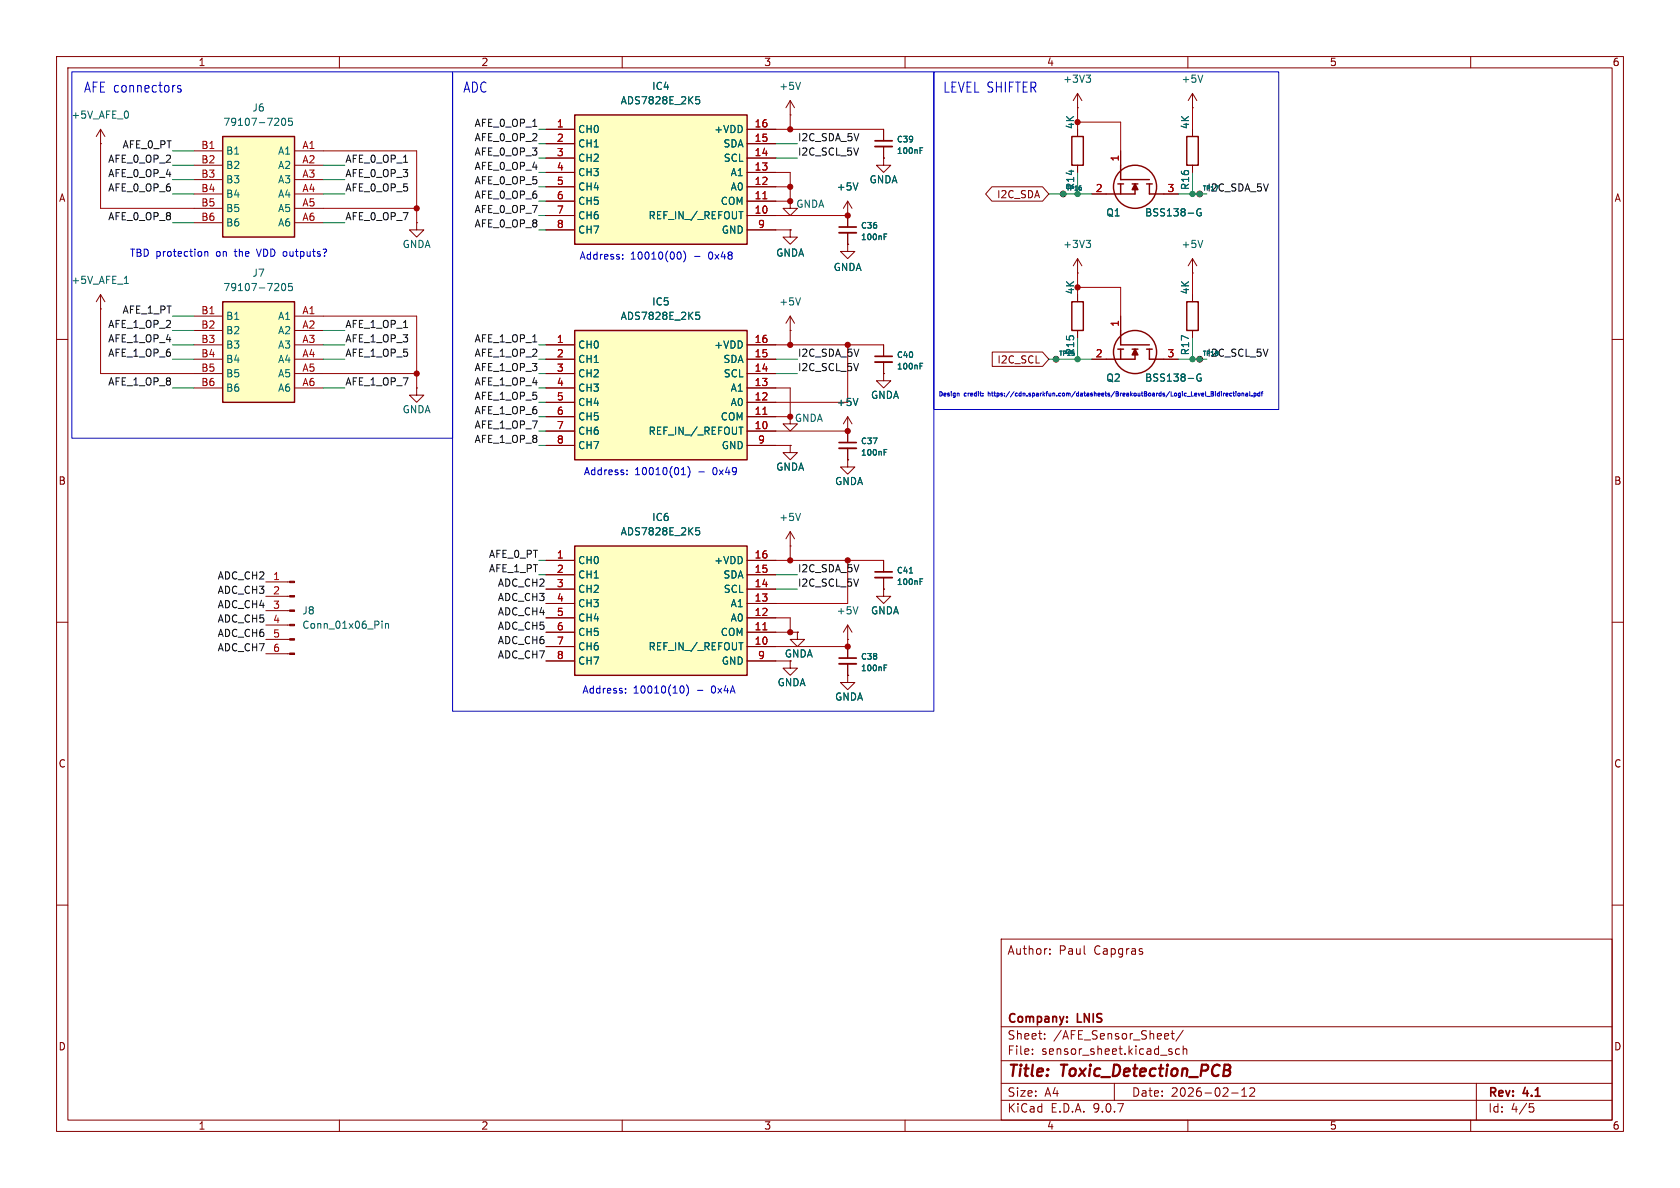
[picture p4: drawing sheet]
<svg xmlns="http://www.w3.org/2000/svg" width="297mm" height="210mm" viewBox="0 0 297 210" stroke-linecap="round" stroke-linejoin="round" font-family="sans-serif">
<g fill="none" stroke="#840000" stroke-width=".18">
<path d="M10 10h277v190h-277zM12 12h273v186h-273zM60 10v2M110 10v2M160 10v2M210 10v2M260 10v2M10 60h2M285 60h2M10 110h2M285 110h2M10 160h2"/>
<path d="M177 166h108v32h-108zM185.6 168.6v.1M185.6 167.8v.1M202 168.3v.3M285 160h2M60 198v2M110 198v2M160 198v2M177 194.5h108M177 191.5h108M177 187.5h108M177 181.5h108"/>
<path d="M182.5 186.3v.1M182.5 185.5v.1M184.7 183.6v.1M184.7 182.8v.1M197 191.5v3M207 185.9l.2 .2-.2 .3M207 185.4l.2 .1M207 182.7h.6M207.2 182.2v1.3l.4 .2M208.5 185.5l-.4-.1-.3 .3v.4l.2 .2h.5M209.2 182.1l-1.3 2M209.2 185.5l.2-.1 .3 .1 .1 .9"/>
<path d="M209.2 184.9v1.5M210 198v2M217.7 193.2h1.2M219.5 193.8h.9M219.5 192.7l.5-.4v1.5M221 192.4l.5-.1 .2 .1 .1 .3-.9 1.1h.9M260 198v2M261 191.5v6.5M270.4 195.1h.7M270.5 195.7h.4l.3 .3-.2 .5-.5 .1"/>
</g>
<path d="M39.4 24.1h12.7v17.8h-12.7z" fill="#ffffc2"/>
<path d="M39.4 24.1h12.7v17.8h-12.7zM189.5 53.3h2v5.1h-2z" fill="none" stroke="#840000" stroke-width=".25"/>
<g fill="none" stroke="#840000" stroke-width=".18">
<path d="M34.3 26.7h5.1M34.3 29.2h5.1M34.3 31.8h5.1M34.3 34.3h5.1M34.3 36.8h5.1M34.3 39.4h5.1M52.1 26.7h5M52.1 29.2h5M52.1 31.8h5M52.1 34.3h5M52.1 36.8h5M52.1 39.4h5"/>
<path d="M190.5 52.1v1.2M190.5 58.4v1.3M149.9 76.2v2M149.9 79.2v2.1M149.9 81.3v1.3h1.2l-1.2 1.2-1.3-1.2h1.3M149.9 81.3h.1M156.2 99.1v2M139.7 116.8v1.3h1.3l-1.3 1.3-1.3-1.3h1.3M149.9 119.4v1.3h1.2l-1.2 1.2-1.3-1.2h1.3M149.9 119.4h.1M156.2 102.1v2"/>
</g>
<path d="M49.9 21l.2-.1a.68 .68 0 0 1 .4 .6 .68 .68 0 0 1-.4 .7l-.2-.2-.1-.3zM51.6 20.9h-.6v.6l.2-.1h.4l.1 .2-.1 .4-.1 .2-.5-.2M156.3 79.9h.3M156.3 79.5h.5M160.8 101.3h.5M162.6 102.8h.4M162.6 102.3h.5" fill="none" stroke="#006464" stroke-width=".18"/>
<path d="M148.3 78.2h3.1M154.7 101.1h3" fill="none" stroke="#840000" stroke-width=".3"/>
<path d="M148.3 79.2h3.1M154.7 102.1h3" fill="none" stroke="#840000" stroke-width=".33"/>
<path d="M101.6 96.5h30.5v22.9h-30.5z" fill="#ffffc2"/>
<g fill="none" stroke="#840000" stroke-width=".25">
<path d="M189.5 24.1h2v5.1h-2zM197.6 32.5h1M198.1 29.2v2.6h5.1M198.1 32.5v1.8M200.2 32.5h1M200.7 32.5v1.8h-5.1M202.7 32.5h1M203.2 32.5v1.8h2.5M209.8 24.1h2v5.1h-2zM209.8 53.3h2v5.1h-2zM101.6 96.5h30.5v22.9h-30.5z"/>
<circle cx="200.7" cy="33" r="3.8"/>
</g>
<g fill="none" stroke="#840000" stroke-width=".18">
<path d="M190.5 19.1h.1M190.5 16.5l-.8 1.3M190.5 16.5l.8 1.3M190.5 16.5v2.6M210.8 19.1h.1M210.8 16.5v2.6M210.8 16.5l-.7 1.3M210.8 16.5l.8 1.3M73.7 39.4v1.2h1.2l-1.2 1.3-1.3-1.3h1.3M73.7 39.4h.1M188 34.3h.1M190.5 22.9v1.2"/>
<path d="M190.5 29.2v1.3M193 34.3h2.6M198.1 26.7v2.5M205.7 34.3h2.6M210.8 22.9v1.2M210.8 29.2v1.3M190.5 48.3h.1M190.5 45.7v2.6M190.5 45.7l-.8 1.3M190.5 45.7l.8 1.3M210.8 48.3h.1M210.8 45.7l-.7 1.3"/>
<path d="M210.8 45.7l.8 1.3M210.8 45.7v2.6M210.8 52.1v1.2M210.8 58.4v1.3M139.7 78.7v1.3h1.3l-1.3 1.3-1.3-1.3h1.3M139.7 78.7h.1M139.7 73.7v1.2h1.3l-1.3 1.3-1.3-1.3h1.3M139.7 73.7h.1M149.9 76.2h.1M149.9 73.7l-.8 1.2M149.9 73.7l.7 1.2M149.9 73.7v2.5"/>
<path d="M186.7 63.5h.1M212.1 63.5h.1M96.5 99.1h5.1M132.1 99.1h5.1M139.7 96.5h.1M139.7 94l-.8 1.3M139.7 94l.8 1.3M139.7 94v2.5M47 102.9h4.2M47 105.4h4.2M47 108h4.2M47 110.5h4.2"/>
<path d="M47 113h4.2M47 115.6h4.2M96.5 101.6h5.1M96.5 104.1h5.1M96.5 106.7h5.1M96.5 109.2h5.1M96.5 111.8h5.1M96.5 114.3h5.1M96.5 116.8h5.1M132.1 101.6h5.1M132.1 104.1h5.1M132.1 106.7h5.1"/>
<path d="M132.1 109.2h5.1M132.1 111.8h5.1M132.1 114.3h5.1M132.1 116.8h5.1M141 111.8v1.2h1.2l-1.2 1.3-1.3-1.3h1.3M141 111.8h.1M149.9 113h.1M149.9 110.5v2.5M149.9 114.3v2M149.9 117.3v2.1M149.9 110.5l-.8 1.3M149.9 110.5l.7 1.3"/>
<circle cx="188" cy="34.3" r=".51"/>
<circle cx="186.7" cy="63.5" r=".51"/>
<circle cx="212.1" cy="63.5" r=".51"/>
</g>
<path d="M134.9 111.3h.7" fill="none" stroke="#a90000" stroke-width=".18"/>
<g fill="none" stroke="#006464" stroke-width=".18">
<path d="M192 13.3h.8l-.4 .5M192.6 13.8l.2 .2v.3l-.2 .2M212.6 13.3l-.4 1.2M212.3 37a.59 .59 0 0 0-.7 .5 .59 .59 0 0 0 .7 .6l.1-.5h-.3M192 42.5h.8l-.4 .5M192.6 43l.2 .2v.3l-.2 .3M212.6 42.5l-.4 1.3M151.7 70.4l-.4 1.3M123 93.3h.6M123 93.8h.5l.2 .2-.1 .5h-.6M141.5 90.7l-.4 1.3M67.5 109.8v.1"/>
<path d="M67.5 110.2v.9M68.1 110.2v.9M68.1 110.3l.2-.1 .3 .1 .1 .8M130.6 113.6h.8M151.7 107.3l-.4 1.2M156.3 118h.3M156.3 117.6h.5"/>
</g>
<g fill="#840000" stroke="#840000" stroke-width=".18">
<path d="M51.2 102.7h.9v.3h-.9z"/>
<path d="M51.2 105.3h.9v.2h-.9z"/>
<path d="M51.2 107.8h.9v.3h-.9z"/>
<path d="M51.2 110.4h.9v.2h-.9z"/>
<path d="M51.2 112.9h.9v.3h-.9z"/>
<path d="M51.2 115.4h.9v.3h-.9z"/>
</g>
<path d="M200.7 32.5l.5 1h-1z" fill="#840000" stroke="#840000" stroke-width=".25"/>
<path d="M148.3 116.3h3.1" fill="none" stroke="#840000" stroke-width=".3"/>
<path d="M148.3 117.3h3.1" fill="none" stroke="#840000" stroke-width=".33"/>
<path d="M39.4 53.3h12.7v17.8h-12.7z" fill="#ffffc2"/>
<path d="M39.4 53.3h12.7v17.8h-12.7z" fill="none" stroke="#840000" stroke-width=".25"/>
<g fill="none" stroke="#840000" stroke-width=".18">
<path d="M17.8 25.4h.1M17.8 22.9v2.5M17.8 22.9l-.8 1.2M17.8 22.9l.7 1.2M17.8 54.6h.1M17.8 52.1l-.8 1.2M17.8 52.1l.7 1.2M17.8 52.1v2.5M34.3 55.9h5.1M34.3 58.4h5.1M52.1 55.9h5M52.1 58.4h5"/>
<path d="M34.3 61h5.1M34.3 63.5h5.1M34.3 66h5.1M34.3 68.6h5.1M52.1 61h5M52.1 63.5h5M52.1 66h5M52.1 68.6h5M73.7 68.6v1.3h1.2l-1.2 1.2-1.3-1.2h1.3M73.7 68.6h.1M156.2 104.1v1.3h1.3l-1.3 1.3-1.3-1.3h1.3M156.2 104.1h.1"/>
</g>
<path d="M22.6 19.8l.1 .3-.1 .7M22 50.1h.7M49.9 50.2l.2-.1a.68 .68 0 0 1 .4 .6 .68 .68 0 0 1-.4 .7l-.2-.1-.1-.4zM51.6 50.1h-.6v.6l.2-.1 .4 .1 .1 .1-.1 .5-.1 .1-.5-.1" fill="none" stroke="#006464" stroke-width=".18"/>
<path d="M101.6 20.3h30.5v22.9h-30.5z" fill="#ffffc2"/>
<path d="M101.6 20.3h30.5v22.9h-30.5z" fill="none" stroke="#840000" stroke-width=".25"/>
<g fill="none" stroke="#840000" stroke-width=".18">
<path d="M139.7 17.8l-.8 1.3M139.7 17.8l.8 1.3M139.7 17.8v2.5M96.5 22.9h5.1M96.5 25.4h5.1M96.5 27.9h5.1M96.5 30.5h5.1M96.5 33h5.1M96.5 35.6h5.1M96.5 38.1h5.1M132.1 22.9h5.1M132.1 25.4h5.1"/>
<path d="M132.1 27.9h5.1M132.1 30.5h5.1M132.1 33h5.1M132.1 35.6h5.1M132.1 38.1h5.1M139.7 20.3h.1M139.7 35.6v1.2h1.3l-1.3 1.3-1.3-1.3h1.3M139.7 35.6h.1M149.9 38.1h.1M149.9 35.6l-.8 1.2M149.9 35.6l.7 1.2M149.9 35.6v2.5"/>
<path d="M96.5 40.6h5.1M132.1 40.6h5.1"/>
</g>
<path d="M134.9 35.1h.7" fill="none" stroke="#a90000" stroke-width=".18"/>
<path d="M123 17.1h.6M123 17.6h.5l.2 .2-.1 .5h-.6M141.5 14.5l-.4 1.3M130.6 37.4h.8M151.7 32.3l-.4 1.3" fill="none" stroke="#006464" stroke-width=".18"/>
<path d="M101.6 58.4h30.5v22.9h-30.5z" fill="#ffffc2"/>
<g fill="none" stroke="#840000" stroke-width=".25">
<path d="M101.6 58.4h30.5v22.9h-30.5zM198.1 58.4v2.6h5.1M197.6 61.7h1M198.1 61.7v1.8M200.2 61.7h1M200.7 61.7v1.8h-5.1M202.7 61.7h1M203.2 61.7v1.8h2.5"/>
<circle cx="200.7" cy="62.2" r="3.8"/>
</g>
<g fill="none" stroke="#840000" stroke-width=".18">
<path d="M96.5 22.9h5.1M96.5 25.4h5.1M96.5 27.9h5.1M96.5 30.5h5.1M96.5 33h5.1M96.5 35.6h5.1M96.5 38.1h5.1M132.1 22.9h5.1M132.1 25.4h5.1M132.1 27.9h5.1M132.1 30.5h5.1M132.1 33h5.1"/>
<path d="M132.1 35.6h5.1M132.1 38.1h5.1M149.9 38.1h.1M149.9 38.1v2M156.2 27.9v1.3h1.3l-1.3 1.3-1.3-1.3h1.3M156.2 27.9h.1M156.2 22.9v2M156.2 25.9v2M175.4 33h8.9l1.1 1.3-1.1 1.3h-8.9l-1.2-1.3zM188 34.3h.1M190.5 22.9v1.2M190.5 29.2v1.3"/>
<path d="M193 34.3h2.6M198.1 26.7v2.5M205.7 34.3h2.6M210.8 22.9v1.2M210.8 29.2v1.3M212.1 34.3h.1M96.5 40.6h5.1M132.1 40.6h5.1M139.7 40.6v1.3h1.3l-1.3 1.3-1.3-1.3h1.3M139.7 40.6h.1M139.7 58.4h.1M139.7 55.9l-.8 1.3"/>
<path d="M139.7 55.9l.8 1.3M139.7 55.9v2.5M149.9 43.2v1.3h1.2l-1.2 1.2-1.3-1.2h1.3M149.9 43.2h.1M149.9 41.1v2.1M190.5 52.1v1.2M190.5 58.4v1.3M198.1 55.9v2.5M210.8 52.1v1.2M210.8 58.4v1.3M96.5 61h5.1M96.5 63.5h5.1"/>
<path d="M96.5 66h5.1M96.5 68.6h5.1M96.5 71.1h5.1M96.5 73.7h5.1M96.5 76.2h5.1M96.5 78.7h5.1M132.1 61h5.1M132.1 63.5h5.1M132.1 66h5.1M132.1 68.6h5.1M132.1 71.1h5.1M132.1 73.7h5.1"/>
<path d="M132.1 76.2h5.1M132.1 78.7h5.1M139.7 78.7h.1M149.9 76.2h.1M149.9 76.2v2M149.9 79.2v2.1M156.2 66v1.3h1.3l-1.3 1.3-1.3-1.3h1.3M156.2 66h.1M156.2 61v2M156.2 64v2M175.4 62.2h8.9l1.1 1.3-1.1 1.3h-8.9zM186.7 63.5h.1"/>
<path d="M193 63.5h2.6M205.7 63.5h2.6M212.1 63.5h.1M96.5 99.1h5.1M132.1 99.1h5.1M149.9 81.3h.1M156.2 99.1v2M96.5 101.6h5.1M96.5 104.1h5.1M96.5 106.7h5.1M96.5 109.2h5.1M96.5 111.8h5.1"/>
<path d="M96.5 114.3h5.1M96.5 116.8h5.1M132.1 101.6h5.1M132.1 104.1h5.1M132.1 106.7h5.1M132.1 109.2h5.1M132.1 111.8h5.1M132.1 114.3h5.1M132.1 116.8h5.1M141 111.8h.1M149.9 119.4h.1M149.9 114.3v2"/>
<path d="M149.9 117.3v2.1M156.2 104.1h.1M156.2 102.1v2"/>
<circle cx="212.1" cy="34.3" r=".51"/>
</g>
<path d="M134.9 35.1h.7M134.9 73.2h.7M134.9 111.3h.7" fill="none" stroke="#a90000" stroke-width=".18"/>
<g fill="none" stroke="#006464" stroke-width=".18">
<path d="M123 17.6h.5l.2 .2-.1 .5h-.6M123 17.1h.6M130.6 37.4h.8M151.7 32.3l-.4 1.3M162.6 26.6h.4M162.6 26.1h.5M212.3 37a.59 .59 0 0 0-.7 .5 .59 .59 0 0 0 .7 .6l.1-.5h-.3M123 55.2h.6M123 55.7h.5l.2 .2-.1 .5h-.6M141.5 52.6l-.4 1.3M156.3 41.8h.3M156.3 41.4h.5"/>
<path d="M130.6 75.5h.8M151.7 70.4l-.4 1.3M156.3 79.9h.3M156.3 79.5h.5M162.6 64.7h.4M162.6 64.2h.5M212.3 66.2a.59 .59 0 0 0-.7 .5 .59 .59 0 0 0 .7 .6l.1-.5h-.3M123 93.8h.5l.2 .2-.1 .5h-.6M123 93.3h.6M130.6 113.6h.8M156.3 118h.3M156.3 117.6h.5"/>
<path d="M160.8 101.3h.5M162.6 102.8h.4M162.6 102.3h.5"/>
</g>
<path d="M154.7 24.9h3M148.3 40.1h3.1M154.7 63h3" fill="none" stroke="#840000" stroke-width=".3"/>
<path d="M154.7 25.9h3M148.3 41.1h3.1M154.7 64h3" fill="none" stroke="#840000" stroke-width=".33"/>
<path d="M200.7 61.7l.5 1h-1z" fill="#840000" stroke="#840000" stroke-width=".25"/>
<g fill="none" stroke="#009600" stroke-width=".18">
<path d="M30.5 39.4h3.8M30.5 34.3h3.8M30.5 29.2h3.8M30.5 31.8h3.8M30.5 26.7h3.8M57.1 39.4h3.9M57.1 34.3h3.9M57.1 29.2h3.9M57.1 31.8h3.9M95.2 27.9h1.3M95.2 25.4h1.3M95.2 33h1.3"/>
<path d="M95.2 35.6h1.3M95.2 38.1h1.3M95.2 22.9h1.3M95.2 30.5h1.3M137.2 27.9h3.8M137.2 25.4h3.8M185.4 34.3h7.6M190.5 30.5v3.8M208.3 34.3h5.1M210.8 30.5v3.8M30.5 58.4h3.8M30.5 55.9h3.8"/>
<path d="M57.1 58.4h3.9M95.2 40.6h1.3M190.5 59.7v3.8M210.8 59.7v3.8M30.5 68.6h3.8M30.5 61h3.8M30.5 63.5h3.8M57.1 68.6h3.9M57.1 61h3.9M57.1 63.5h3.9M95.2 68.6h1.3M95.2 61h1.3"/>
<path d="M95.2 63.5h1.3M95.2 71.1h1.3M95.2 76.2h1.3M95.2 73.7h1.3M95.2 78.7h1.3M95.2 66h1.3M137.2 63.5h3.8M137.2 66h3.8M185.4 63.5h7.6M208.3 63.5h5.1M95.2 99.1h1.3M95.2 101.6h1.3"/>
<path d="M137.2 101.6h3.8M137.2 104.1h3.8"/>
</g>
<g fill="none" stroke="#900" stroke-width=".18">
<path d="M190.5 19.1v2.5h7.6v5.1M210.8 19.1v3.8M17.8 25.4v11.4h16.5M57.1 26.7h16.6v12.7M57.1 36.8h16.6M137.2 30.5h2.5v5.1h-2.5M137.2 22.9h19M137.2 33h2.5M137.2 38.1h12.7M139.7 20.3v2.6M17.8 54.6v11.4h16.5M57.1 55.9h16.6v12.7"/>
<path d="M137.2 40.6h2.5M139.7 58.4v2.6M190.5 48.3v2.5h7.6v5.1M210.8 48.3v3.8M57.1 66h16.6M137.2 68.6h2.5v5.1h-2.5M137.2 61h19M137.2 76.2h12.7M137.2 78.7h2.5M149.9 61v10.1h-12.7M137.2 99.1h19M139.7 96.5v2.6"/>
<path d="M149.9 99.1v7.6h-12.7M137.2 109.2h2.5v2.6M137.2 111.8h3.8M137.2 116.8h2.5M149.9 113v1.3h-12.7"/>
</g>
<g fill="none" stroke="#0000c2" stroke-width=".18">
<path d="M12.7 12.7h67.3v64.8h-67.3zM32 15.2l-.4-.1a.31 .31 0 0 0-.2 .3 .31 .31 0 0 0 .2 .3h.2a.31 .31 0 0 1 .2 .3 .31 .31 0 0 1-.2 .3l-.4-.1M80 12.7h85.1v113h-85.1zM165.1 12.7h61v59.7h-61zM36.2 44.5v.8M36.2 44.6l.2-.1h.3v.8M45.3 44l.5 1.3M110.1 45.7v.1M110.1 45v.1M120 44.5a.68 .68 0 0 1 .4 .7 .68 .68 0 0 1-.4 .6M120.8 44.4a1.46 1.46 0 0 1 0 1.9M169.4 69.5l.2 .5"/>
<path d="M173.8 69.9v.1M173.8 69.5v.1M174.7 69.2v.8M174.7 69.5v.1M214.4 69.6l.1 .2-.1 .2M214.4 69.3v.3M214.9 69.2v.1M214.9 69.5v.5M215.6 69.2v.8M215.6 69.5h-.3l-.1 .1 .1 .4h.3M215.9 69.3h.1M215.9 69.5v.5"/>
<path d="M216 69.3h-.1M216.3 69.5v.5M216.5 69.5l-.2 .1M216.7 69.8l.4-.1v-.2l-.4 .1 .1 .4h.3M217.7 69.5h-.2l-.1 .1 .1 .4h.2M218 69.5h.2M218.1 69.2v.7l.1 .1M218.5 69.2v.1M218.5 69.5v.5M218.9 69.5h.2l.1 .1-.1 .4-.3-.1zM219.6 69.6l.2-.1 .1 .5M219.6 69.5v.5"/>
<path d="M220.2 69.5h.3l.1 .5M220.6 69.7l-.4 .1 .1 .2h.3M220.9 69.2v.7l.1 .1M221.3 69.9v.1M221.7 69.5h.2l.2 .1-.1 .4h-.3M221.7 69.5v.8M222.7 69.5h-.2l-.2 .1 .1 .4h.3M222.7 69.2v.8M223 69.5h.3M223.3 69.2l-.2 .2v.6M110.8 83.8v.1M110.8 83.1v.1"/>
<path d="M120.5 83.9h.7M120.7 82.8l.1-.2v1.3M121.6 82.5a1.46 1.46 0 0 1 0 1.9M110.6 122.4v.1M110.6 121.7v.2M120.5 121.3a.68 .68 0 0 1 .4 .6 .68 .68 0 0 1-.4 .6M121.4 121.1a1.46 1.46 0 0 1 0 1.9"/>
</g>
<g fill="#900" stroke="#900" stroke-width=".18">
<circle cx="73.7" cy="66" r=".46"/>
<circle cx="139.7" cy="73.7" r=".46"/>
<circle cx="149.9" cy="76.2" r=".46"/>
<circle cx="139.7" cy="22.9" r=".46"/>
<circle cx="73.7" cy="36.8" r=".46"/>
<circle cx="139.7" cy="33" r=".46"/>
<circle cx="149.9" cy="38.1" r=".46"/>
<circle cx="139.7" cy="35.6" r=".46"/>
<circle cx="149.9" cy="61" r=".46"/>
<circle cx="190.5" cy="21.6" r=".46"/>
<circle cx="190.5" cy="50.8" r=".46"/>
<circle cx="139.7" cy="61" r=".46"/>
<circle cx="139.7" cy="111.8" r=".46"/>
<circle cx="149.9" cy="114.3" r=".46"/>
<circle cx="139.7" cy="99.1" r=".46"/>
<circle cx="149.9" cy="99.1" r=".46"/>
</g>
<g fill="#009600" stroke="#009600" stroke-width=".18">
<circle cx="188" cy="34.3" r=".46"/>
<circle cx="186.7" cy="63.5" r=".46"/>
<circle cx="210.8" cy="34.3" r=".46"/>
<circle cx="190.5" cy="34.3" r=".46"/>
<circle cx="190.5" cy="63.5" r=".46"/>
<circle cx="212.1" cy="34.3" r=".46"/>
<circle cx="212.1" cy="63.5" r=".46"/>
<circle cx="210.8" cy="63.5" r=".46"/>
</g>
<g font-size="2.8" fill="#840000">
<text x="178" y="190.9">Title:</text>
<text x="187.7" y="190.9">Toxic_Detection_PCB</text>
</g>
<g font-size="2.5" fill="#0000c2">
<text x="14.7" y="16.5">AFE connectors</text>
<text x="81.8" y="16.5">ADC</text>
<text x="166.6" y="16.5">LEVEL SHIFTER</text>
</g>
<g font-size="2.1" fill="#840000">
<text x="178" y="169">Author:</text>
<text x="187.2" y="169">Paul</text>
<text x="193.5" y="169">Capgras</text>
<text x="178" y="184">Sheet:</text>
<text x="178" y="181.2">Company:</text>
<text x="186.2" y="184">/AFE_Sensor_Sheet/</text>
<text x="190.5" y="181.2">LNIS</text>
<text x="178" y="186.7">File:</text>
<text x="184.1" y="186.7">sensor_sheet.kicad_sch</text>
<text x="178" y="196.9">KiCad</text>
<text x="178" y="194.1">Size:</text>
<text x="184.7" y="194.1">A4</text>
<text x="185.7" y="196.9">E.D.A.</text>
<text x="193.3" y="196.9">9.0.7</text>
<text x="200" y="194.1">Date:</text>
<text x="207" y="194.1">2026-02-12</text>
<text x="263" y="194.3">Rev:</text>
<text x="263" y="196.9">Id:</text>
<text x="267.1" y="196.9">4/5</text>
<text x="269.4" y="194.3">4.1</text>
</g>
<g font-size="1.8" fill="#840000">
<text x="35" y="11.9">1</text>
<text x="85" y="11.9">2</text>
<text x="135" y="11.9">3</text>
<text x="185" y="11.9">4</text>
<text x="235" y="11.9">5</text>
<text x="285" y="11.9">6</text>
<text x="10.3" y="35.9">A</text>
<text x="176.2" y="35.2">I2C_SDA</text>
<text x="285.3" y="35.9">A</text>
<text x="176.2" y="64.5">I2C_SCL</text>
<text x="10.3" y="85.9">B</text>
<text x="285.3" y="85.9">B</text>
<text x="138.6" y="116.4">GNDA</text>
<text x="10.3" y="135.9">C</text>
<text x="285.3" y="135.9">C</text>
<text x="10.3" y="185.9">D</text>
<text x="285.3" y="185.9">D</text>
<text x="35" y="199.9">1</text>
<text x="85" y="199.9">2</text>
<text x="135" y="199.9">3</text>
<text x="185" y="199.9">4</text>
<text x="235" y="199.9">5</text>
<text x="285" y="199.9">6</text>
</g>
<g font-size="1.8" fill="#006464">
<text x="115.2" y="16.1">IC4</text>
<text x="137.7" y="16.1">+5V</text>
<text x="187.9" y="14.8">+3V3</text>
<text x="208.8" y="14.8">+5V</text>
<text x="12.5" y="21.2">+5V_AFE_0</text>
<text x="39.4" y="22.5">79107-7205</text>
<text x="44.5" y="19.9">J6</text>
<text x="102.1" y="23.7">CH0</text>
<text x="109.6" y="18.6">ADS7828E_2K5</text>
<text x="126.2" y="23.7">+VDD</text>
<text x="190.1" y="22.9" transform="rotate(-90 190.1 22.9)">4K</text>
<text x="210.4" y="22.9" transform="rotate(-90 210.4 22.9)">4K</text>
<text x="39.9" y="27.5">B1</text>
<text x="49.1" y="27.5">A1</text>
<text x="102.1" y="26.3">CH1</text>
<text x="102.1" y="28.8">CH2</text>
<text x="127.8" y="26.3">SDA</text>
<text x="127.9" y="28.8">SCL</text>
<text x="39.9" y="30.1">B2</text>
<text x="39.9" y="32.6">B3</text>
<text x="39.9" y="35.2">B4</text>
<text x="49.1" y="30.1">A2</text>
<text x="49.1" y="32.6">A3</text>
<text x="49.1" y="35.2">A4</text>
<text x="102.1" y="31.3">CH3</text>
<text x="102.1" y="33.9">CH4</text>
<text x="129.1" y="31.3">A1</text>
<text x="129.1" y="33.9">A0</text>
<text x="147.8" y="33.9">+5V</text>
<text x="153.6" y="32.6">GNDA</text>
<text x="190.1" y="33.7" transform="rotate(-90 190.1 33.7)">R14</text>
<text x="210.4" y="33.7" transform="rotate(-90 210.4 33.7)">R16</text>
<text x="39.9" y="37.7">B5</text>
<text x="39.9" y="40.2">B6</text>
<text x="49.1" y="37.7">A5</text>
<text x="49.1" y="40.2">A6</text>
<text x="102.1" y="36.4">CH5</text>
<text x="102.1" y="39">CH6</text>
<text x="102.1" y="41.5">CH7</text>
<text x="114.6" y="39">REF_IN_/_REFOUT</text>
<text x="127.3" y="36.4">COM</text>
<text x="127.5" y="41.5">GND</text>
<text x="140.7" y="36.9">GNDA</text>
<text x="195.5" y="38.5">Q1</text>
<text x="202.3" y="38.5">BSS138-G</text>
<text x="71.1" y="44">GNDA</text>
<text x="137.1" y="45.6">GNDA</text>
<text x="187.9" y="44">+3V3</text>
<text x="208.8" y="44">+5V</text>
<text x="12.5" y="50.4">+5V_AFE_1</text>
<text x="39.4" y="51.7">79107-7205</text>
<text x="44.5" y="49.1">J7</text>
<text x="147.3" y="48.1">GNDA</text>
<text x="190.1" y="52.1" transform="rotate(-90 190.1 52.1)">4K</text>
<text x="210.4" y="52.1" transform="rotate(-90 210.4 52.1)">4K</text>
<text x="39.9" y="56.7">B1</text>
<text x="39.9" y="59.3">B2</text>
<text x="49.1" y="56.7">A1</text>
<text x="49.1" y="59.3">A2</text>
<text x="109.6" y="56.7">ADS7828E_2K5</text>
<text x="115.2" y="54.2">IC5</text>
<text x="137.7" y="54.2">+5V</text>
<text x="39.9" y="61.8">B3</text>
<text x="39.9" y="64.4">B4</text>
<text x="49.1" y="61.8">A3</text>
<text x="49.1" y="64.4">A4</text>
<text x="102.1" y="61.8">CH0</text>
<text x="102.1" y="64.4">CH1</text>
<text x="126.2" y="61.8">+VDD</text>
<text x="127.8" y="64.4">SDA</text>
<text x="190.1" y="62.9" transform="rotate(-90 190.1 62.9)">R15</text>
<text x="210.4" y="62.9" transform="rotate(-90 210.4 62.9)">R17</text>
<text x="39.9" y="66.9">B5</text>
<text x="39.9" y="69.4">B6</text>
<text x="49.1" y="66.9">A5</text>
<text x="49.1" y="69.4">A6</text>
<text x="102.1" y="66.9">CH2</text>
<text x="102.1" y="69.4">CH3</text>
<text x="102.1" y="72">CH4</text>
<text x="127.9" y="66.9">SCL</text>
<text x="129.1" y="69.4">A1</text>
<text x="129.1" y="72">A0</text>
<text x="147.8" y="72">+5V</text>
<text x="153.9" y="70.7">GNDA</text>
<text x="195.5" y="67.7">Q2</text>
<text x="202.3" y="67.7">BSS138-G</text>
<text x="71.1" y="73.3">GNDA</text>
<text x="102.1" y="74.5">CH5</text>
<text x="102.1" y="77.1">CH6</text>
<text x="114.6" y="77.1">REF_IN_/_REFOUT</text>
<text x="127.3" y="74.5">COM</text>
<text x="140.4" y="74.8">GNDA</text>
<text x="102.1" y="79.6">CH7</text>
<text x="127.5" y="79.6">GND</text>
<text x="137.1" y="83.4">GNDA</text>
<text x="147.5" y="86">GNDA</text>
<text x="109.6" y="94.8">ADS7828E_2K5</text>
<text x="115.2" y="92.3">IC6</text>
<text x="137.7" y="92.3">+5V</text>
<text x="102.1" y="99.9">CH0</text>
<text x="126.2" y="99.9">+VDD</text>
<text x="102.1" y="102.5">CH1</text>
<text x="102.1" y="105">CH2</text>
<text x="102.1" y="107.5">CH3</text>
<text x="127.8" y="102.5">SDA</text>
<text x="127.9" y="105">SCL</text>
<text x="129.1" y="107.5">A1</text>
<text x="53.3" y="108.8">J8</text>
<text x="53.3" y="111.4">Conn_01x06_Pin</text>
<text x="102.1" y="110.1">CH4</text>
<text x="102.1" y="112.6">CH5</text>
<text x="127.3" y="112.6">COM</text>
<text x="129.1" y="110.1">A0</text>
<text x="147.8" y="108.8">+5V</text>
<text x="153.9" y="108.8">GNDA</text>
<text x="102.1" y="115.2">CH6</text>
<text x="102.1" y="117.7">CH7</text>
<text x="114.6" y="115.2">REF_IN_/_REFOUT</text>
<text x="127.5" y="117.7">GND</text>
<text x="137.4" y="121.5">GNDA</text>
<text x="147.5" y="124.1">GNDA</text>
</g>
<g font-size="1.8" fill="#0f0f0f">
<text x="83.8" y="22.5">AFE_0_OP_1</text>
<text x="19" y="28.9">AFE_0_OP_2</text>
<text x="21.6" y="26.3">AFE_0_PT</text>
<text x="61" y="28.9">AFE_0_OP_1</text>
<text x="83.8" y="27.6">AFE_0_OP_3</text>
<text x="83.8" y="25.1">AFE_0_OP_2</text>
<text x="141" y="27.6">I2C_SCL_5V</text>
<text x="141" y="25.1">I2C_SDA_5V</text>
<text x="19" y="33.9">AFE_0_OP_6</text>
<text x="19" y="31.4">AFE_0_OP_4</text>
<text x="61" y="31.4">AFE_0_OP_3</text>
<text x="61" y="33.9">AFE_0_OP_5</text>
<text x="83.8" y="35.2">AFE_0_OP_6</text>
<text x="83.8" y="30.1">AFE_0_OP_4</text>
<text x="83.8" y="32.7">AFE_0_OP_5</text>
<text x="213.4" y="33.9">I2C_SDA_5V</text>
<text x="19" y="39">AFE_0_OP_8</text>
<text x="61" y="39">AFE_0_OP_7</text>
<text x="83.8" y="40.3">AFE_0_OP_8</text>
<text x="83.8" y="37.8">AFE_0_OP_7</text>
<text x="19" y="58.1">AFE_1_OP_2</text>
<text x="21.6" y="55.5">AFE_1_PT</text>
<text x="61" y="58.1">AFE_1_OP_1</text>
<text x="19" y="63.2">AFE_1_OP_6</text>
<text x="19" y="60.6">AFE_1_OP_4</text>
<text x="61" y="60.6">AFE_1_OP_3</text>
<text x="61" y="63.2">AFE_1_OP_5</text>
<text x="83.8" y="65.7">AFE_1_OP_3</text>
<text x="83.8" y="63.2">AFE_1_OP_2</text>
<text x="83.8" y="60.6">AFE_1_OP_1</text>
<text x="141" y="65.7">I2C_SCL_5V</text>
<text x="141" y="63.2">I2C_SDA_5V</text>
<text x="213.4" y="63.2">I2C_SCL_5V</text>
<text x="19" y="68.2">AFE_1_OP_8</text>
<text x="61" y="68.2">AFE_1_OP_7</text>
<text x="83.8" y="70.8">AFE_1_OP_5</text>
<text x="83.8" y="68.2">AFE_1_OP_4</text>
<text x="83.8" y="73.3">AFE_1_OP_6</text>
<text x="83.8" y="75.9">AFE_1_OP_7</text>
<text x="83.8" y="78.4">AFE_1_OP_8</text>
<text x="86.3" y="101.3">AFE_1_PT</text>
<text x="86.3" y="98.7">AFE_0_PT</text>
<text x="141" y="101.3">I2C_SDA_5V</text>
<text x="38.4" y="105.1">ADC_CH3</text>
<text x="38.4" y="107.6">ADC_CH4</text>
<text x="38.4" y="102.5">ADC_CH2</text>
<text x="87.9" y="106.3">ADC_CH3</text>
<text x="87.9" y="103.8">ADC_CH2</text>
<text x="141" y="103.8">I2C_SCL_5V</text>
<text x="38.4" y="110.1">ADC_CH5</text>
<text x="38.4" y="112.7">ADC_CH6</text>
<text x="87.9" y="108.9">ADC_CH4</text>
<text x="87.9" y="111.4">ADC_CH5</text>
<text x="87.9" y="114">ADC_CH6</text>
<text x="38.4" y="115.2">ADC_CH7</text>
<text x="87.9" y="116.5">ADC_CH7</text>
</g>
<g font-size="1.8" fill="#a90000">
<text x="98.4" y="22.6">1</text>
<text x="133.3" y="22.6">16</text>
<text x="35.5" y="26.4">B1</text>
<text x="35.5" y="29">B2</text>
<text x="53.4" y="26.4">A1</text>
<text x="53.4" y="29">A2</text>
<text x="98.4" y="25.1">2</text>
<text x="98.4" y="27.7">3</text>
<text x="133.3" y="25.1">15</text>
<text x="133.3" y="27.7">14</text>
<text x="197.9" y="28.6" transform="rotate(-90 197.9 28.6)">1</text>
<text x="35.5" y="31.5">B3</text>
<text x="35.5" y="34">B4</text>
<text x="53.4" y="31.5">A3</text>
<text x="53.4" y="34">A4</text>
<text x="98.4" y="30.2">4</text>
<text x="98.4" y="32.8">5</text>
<text x="98.4" y="35.3">6</text>
<text x="133.3" y="30.2">13</text>
<text x="133.3" y="32.8">12</text>
<text x="133.3" y="35.3">11</text>
<text x="193.6" y="34">2</text>
<text x="206.3" y="34">3</text>
<text x="35.5" y="36.6">B5</text>
<text x="35.5" y="39.1">B6</text>
<text x="53.4" y="36.6">A5</text>
<text x="53.4" y="39.1">A6</text>
<text x="98.4" y="37.8">7</text>
<text x="98.4" y="40.4">8</text>
<text x="133.3" y="37.8">10</text>
<text x="133.9" y="40.4">9</text>
<text x="35.5" y="55.6">B1</text>
<text x="35.5" y="58.2">B2</text>
<text x="53.4" y="55.6">A1</text>
<text x="53.4" y="58.2">A2</text>
<text x="197.9" y="57.9" transform="rotate(-90 197.9 57.9)">1</text>
<text x="35.5" y="60.7">B3</text>
<text x="35.5" y="63.2">B4</text>
<text x="35.5" y="65.8">B5</text>
<text x="53.4" y="60.7">A3</text>
<text x="53.4" y="63.2">A4</text>
<text x="53.4" y="65.8">A5</text>
<text x="98.4" y="60.7">1</text>
<text x="98.4" y="63.2">2</text>
<text x="98.4" y="65.8">3</text>
<text x="133.3" y="60.7">16</text>
<text x="133.3" y="63.2">15</text>
<text x="133.3" y="65.8">14</text>
<text x="193.6" y="63.2">2</text>
<text x="206.3" y="63.2">3</text>
<text x="35.5" y="68.3">B6</text>
<text x="53.4" y="68.3">A6</text>
<text x="98.4" y="68.3">4</text>
<text x="98.4" y="70.9">5</text>
<text x="133.3" y="68.3">13</text>
<text x="133.3" y="70.9">12</text>
<text x="98.4" y="73.4">6</text>
<text x="98.4" y="75.9">7</text>
<text x="133.3" y="73.4">11</text>
<text x="133.3" y="75.9">10</text>
<text x="98.4" y="78.5">8</text>
<text x="133.9" y="78.5">9</text>
<text x="98.4" y="98.8">1</text>
<text x="98.4" y="101.3">2</text>
<text x="133.3" y="98.8">16</text>
<text x="133.3" y="101.3">15</text>
<text x="48.2" y="102.6">1</text>
<text x="48.2" y="105.2">2</text>
<text x="48.2" y="107.7">3</text>
<text x="98.4" y="103.9">3</text>
<text x="98.4" y="106.4">4</text>
<text x="133.3" y="103.9">14</text>
<text x="133.3" y="106.4">13</text>
<text x="48.2" y="110.2">4</text>
<text x="48.2" y="112.8">5</text>
<text x="98.4" y="109">5</text>
<text x="98.4" y="111.5">6</text>
<text x="133.3" y="109">12</text>
<text x="133.3" y="111.5">11</text>
<text x="48.2" y="115.3">6</text>
<text x="98.4" y="114">7</text>
<text x="98.4" y="116.6">8</text>
<text x="133.3" y="114">10</text>
<text x="133.9" y="116.6">9</text>
</g>
<g font-size="1.8" fill="#0000c2">
<text x="22.9" y="45.5">TBD protection</text>
<text x="38.3" y="45.5">on</text>
<text x="41.8" y="45.5">the</text>
<text x="45.9" y="45.5">VDD outputs?</text>
<text x="102.4" y="46">Address:</text>
<text x="111.5" y="46">10010(00)</text>
<text x="122.8" y="46">-</text>
<text x="125.5" y="46">0x48</text>
<text x="103.1" y="84.1">Address:</text>
<text x="112.2" y="84.1">10010(01)</text>
<text x="123.5" y="84.1">-</text>
<text x="126.3" y="84.1">0x49</text>
<text x="102.9" y="122.7">Address:</text>
<text x="112" y="122.7">10010(10)</text>
<text x="123.3" y="122.7">-</text>
<text x="126" y="122.7">0x4A</text>
</g>
<g font-size="1.4" fill="#006464">
<text x="158.5" y="27.4">100nF</text>
<text x="158.5" y="25.4">C39</text>
<text x="152.1" y="40.6">C36</text>
<text x="152.1" y="42.6">100nF</text>
<text x="158.5" y="65.5">100nF</text>
<text x="158.5" y="63.5">C40</text>
<text x="152.1" y="80.7">100nF</text>
<text x="152.1" y="78.7">C37</text>
<text x="158.5" y="101.6">C41</text>
<text x="158.5" y="103.6">100nF</text>
<text x="152.1" y="118.8">100nF</text>
<text x="152.1" y="116.8">C38</text>
</g>
<g font-size="1.1" fill="#006464">
<text x="188.4" y="33.9">TP16</text>
<text x="212.5" y="33.9">TP17</text>
<text x="187.1" y="63.1">TP15</text>
<text x="212.5" y="63.1">TP18</text>
</g>
<g font-size="1.1" fill="#0000c2">
<text x="165.9" y="70.1">Design</text>
<text x="170.5" y="70.1">credit:</text>
<text x="175" y="70.1">https://cdn.sparkfun.com/datasheets/BreakoutBoards/Logic_Level_Bidirectional.pdf</text>
</g>
</svg>
